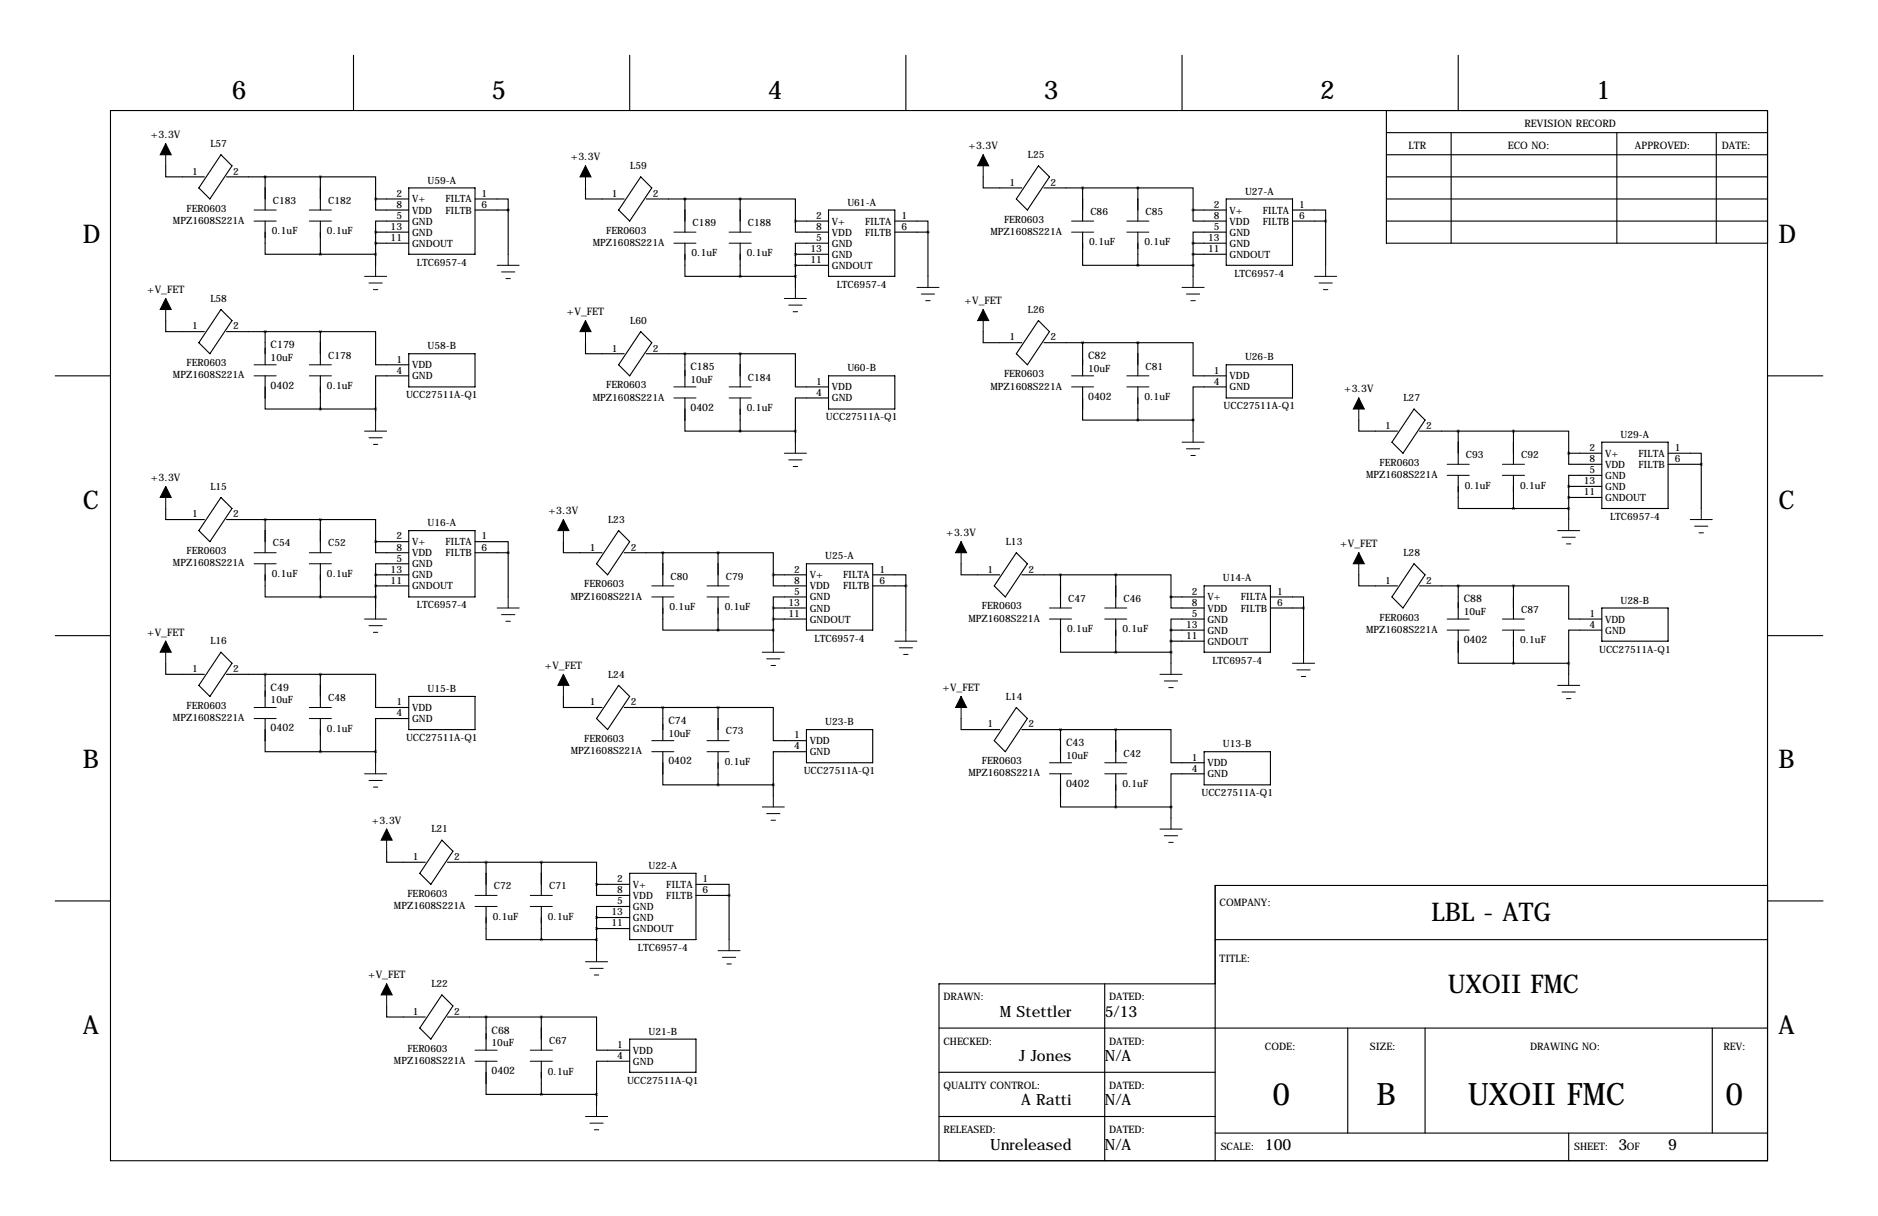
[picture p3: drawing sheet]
<svg xmlns="http://www.w3.org/2000/svg" width="432mm" height="279mm" viewBox="0 0 432 279" stroke-linecap="round" stroke-linejoin="round" font-family="sans-serif">
<g fill="none" stroke="#000" stroke-width=".25">
<path d="M81.3 12.7v12.7M144.8 12.7v12.7M208.3 12.7v12.7M271.8 12.7v12.7M335.3 12.7v12.7M25.4 25.4h381v241.3h-381zM38.1 38.1v2.5h8.9M50.8 35.6l2.5 2.5-5 7.6-2.6-2.5zM238.8 38.1l2.5 2.5-5.1 7.7-2.5-2.6zM318.8 30.5h87.6M318.8 35.6h87.6M318.8 25.4v30.5h87.6"/>
<path d="M333.7 30.5v25.4M371.8 30.5v25.4M394.6 30.5v25.4M52.1 40.6h21.6M61 50.8v7.6h12.7M61 40.6v7.7M73.7 40.6h12.7v5.1M73.7 40.6v7.7M73.7 50.8v7.6M73.7 58.4h12.7M86.4 45.7v2.6h7.6M86.4 45.7h7.6"/>
<path d="M86.4 55.9h7.6M86.4 53.3h7.6M86.4 53.3v7.7M94 50.8h-7.6v2.5M94 43.2h15.2v15.2h-15.2zM109.2 45.7h7.6v2.6M109.2 48.3h7.6M116.8 48.3v10.1M134.6 43.2v2.5h8.9M147.3 40.6l2.6 2.6-5.1 7.6-2.6-2.5zM148.6 45.7h21.6M157.5 55.9v7.6h12.7"/>
<path d="M157.5 45.7v7.6M170.2 45.7h12.7v5.1M170.2 45.7v7.6M170.2 55.9v7.6M182.9 50.8v2.5h7.6M182.9 50.8h7.6M182.9 58.4h7.6M182.9 58.4v7.6M190.5 55.9h-7.6v2.5M190.5 48.3h15.2v15.2h-15.2zM205.7 50.8h7.7v2.5M205.7 53.3h7.7"/>
<path d="M213.4 53.3v10.2M226.1 40.6v2.6h8.8M240 43.2h21.6M248.9 53.3v7.7h12.7M248.9 43.2v7.6M261.6 43.2h12.7v5.1M261.6 43.2v7.6M261.6 53.3v7.7M274.3 48.3v2.5h7.6M274.3 55.9h7.6M274.3 48.3h7.6M274.3 58.4h7.6"/>
<path d="M274.3 55.9v7.6M281.9 53.3h-7.6v2.6M281.9 45.7h15.3v15.3h-15.3zM297.2 48.3h7.6v2.5M297.2 50.8h7.6M304.8 50.8v10.2M318.8 45.7h87.6M318.8 50.8h87.6M318.8 40.6h87.6M38.1 73.7v2.5h8.9M50.8 71.1l2.5 2.6-5 7.6-2.6-2.6zM52.1 76.2h21.6"/>
<path d="M61 76.2v7.6M73.7 76.2h12.7v7.6h7.6M73.7 76.2v7.6M134.6 78.7v2.6h8.9M147.3 76.2l2.6 2.5-5.1 7.7-2.6-2.6zM170.2 63.5h12.7M182.9 61h7.6M226.1 76.2v2.5h8.8M238.8 73.7l2.5 2.5-5.1 7.6-2.5-2.5zM240 78.7h21.6M248.9 78.7v7.7M261.6 78.7h12.7v7.7h7.6"/>
<path d="M261.6 61h12.7M261.6 78.7v7.7M12.7 86.4h12.7M61 86.4v7.6h12.7M73.7 86.4v7.6M73.7 94h12.7M86.4 94v2.5M94 86.4h-7.6v7.6M94 81.3h15.2v7.6h-15.2zM148.6 81.3h21.6M157.5 91.4v7.7h12.7M157.5 81.3v7.6"/>
<path d="M170.2 81.3h12.7v7.6h7.6M170.2 99.1h12.7M170.2 81.3v7.6M170.2 91.4v7.7M182.9 99.1v2.5M190.5 91.4h-7.6v7.7M190.5 86.4h15.2v7.6h-15.2zM248.9 88.9v7.6h12.7M261.6 88.9v7.6M261.6 96.5h12.7M274.3 96.5v2.6M281.9 88.9h-7.6v7.6"/>
<path d="M281.9 83.8h15.3v7.6h-15.3zM312.4 96.5v2.6h8.9M325.1 94l2.6 2.5-5.1 7.6-2.6-2.5zM326.4 99.1h21.6M335.3 99.1v7.6M348 99.1h12.7v5M348 99.1v7.6M406.4 86.4h12.7M38.1 116.8v2.6h8.9M50.8 114.3l2.5 2.5-5 7.7-2.6-2.6zM52.1 119.4h21.6M61 119.4v7.6"/>
<path d="M73.7 119.4h12.7v5.1M73.7 119.4v7.6M335.3 109.2v7.6h12.7M348 116.8h12.7M348 109.2v7.6M360.7 104.1v2.6h7.6M360.7 111.8v7.6M360.7 104.1h7.6M360.7 111.8h7.6M360.7 114.3h7.6M368.3 109.2h-7.6v2.6M368.3 101.6h15.2v15.2h-15.2z"/>
<path d="M383.5 104.1h7.7v2.6M383.5 106.7h7.7M391.2 106.7v10.1M61 129.5v7.7h12.7M73.7 137.2h12.7M73.7 129.5v7.7M86.4 124.5v2.5h7.6M86.4 134.6h7.6M86.4 132.1h7.6M86.4 124.5h7.6M86.4 132.1v7.6M94 129.5h-7.6v2.6"/>
<path d="M94 121.9h15.2v15.3h-15.2zM109.2 124.5h7.6v2.5M109.2 127h7.6M116.8 127v10.2M129.5 124.5v2.5h8.9M142.2 121.9l2.6 2.6-5.1 7.6-2.5-2.6zM143.5 127h21.6M152.4 137.2v7.6h12.7M152.4 127v7.6M165.1 127h12.7v5.1M165.1 127v7.6M165.1 137.2v7.6"/>
<path d="M177.8 132.1v2.5h7.6M177.8 139.7h7.6M177.8 132.1h7.6M177.8 139.7v7.6M185.4 137.2h-7.6v2.5M185.4 129.5h15.3v15.3h-15.3zM200.7 132.1h7.6v2.5M200.7 134.6h7.6M208.3 134.6v10.2M221 129.5v2.6h8.9M233.7 127l2.5 2.5-5.1 7.7-2.5-2.6zM234.9 132.1h21.6"/>
<path d="M243.8 132.1v7.6M256.5 132.1h12.7v5.1M256.5 132.1v7.6M269.2 137.2v2.5h7.7M269.2 137.2h7.7M276.9 134.6h15.2v15.3h-15.2zM292.1 137.2h7.6v2.5M292.1 139.7h7.6M299.7 139.7v10.2M312.4 132.1v2.5h8.9M325.1 129.5l2.6 2.6-5.1 7.6-2.6-2.5zM326.4 134.6h21.6"/>
<path d="M335.3 134.6v7.6M348 134.6h12.7v7.6h7.6M348 134.6v7.6M368.3 139.7h15.2v7.6h-15.2zM12.7 146h12.7M38.1 152.4v2.5h8.9M50.8 149.9l2.5 2.5-5 7.6-2.6-2.5zM52.1 154.9h21.6M61 154.9v7.7M73.7 154.9h12.7v7.7h7.6M73.7 154.9v7.7M142.2 157.5l2.6 2.5-5.1 7.6-2.5-2.5z"/>
<path d="M165.1 144.8h12.7M177.8 142.2h7.6M243.8 142.2v7.7h12.7M256.5 149.9h12.7M256.5 142.2v7.7M269.2 144.8h7.7M269.2 147.3h7.7M269.2 144.8v7.6M276.9 142.2h-7.7v2.6M335.3 144.8v7.6h12.7M348 144.8v7.6M348 152.4h12.7"/>
<path d="M360.7 152.4v2.5M368.3 144.8h-7.6v7.6M406.4 146h12.7M61 165.1v7.6h12.7M73.7 172.7h12.7M73.7 165.1v7.6M86.4 172.7v2.6M94 165.1h-7.6v7.6M94 160h15.2v7.6h-15.2zM129.5 160v2.6h8.9M143.5 162.6h21.6M152.4 172.7v7.6h12.7"/>
<path d="M152.4 162.6v7.6M165.1 162.6h12.7v7.6h7.6M165.1 162.6v7.6M165.1 172.7v7.6M185.4 172.7h-7.6v7.6M185.4 167.6h15.3v7.7h-15.3zM221 165.1v2.5h8.9M233.7 162.6l2.5 2.5-5.1 7.6-2.5-2.5zM234.9 167.6h21.6M243.8 177.8v7.6h12.7M243.8 167.6v7.7M256.5 167.6h12.7v7.7h7.7"/>
<path d="M256.5 167.6v7.7M256.5 177.8v7.6M276.9 177.8h-7.7v7.6M276.9 172.7h15.2v7.6h-15.2zM88.9 195.6v2.5h8.9M101.6 193l2.5 2.6-5 7.6-2.6-2.5zM102.9 198.1h21.6M111.8 198.1v7.6M124.5 198.1h12.7v5.1M124.5 198.1v7.6M165.1 180.3h12.7M177.8 180.3v2.6"/>
<path d="M256.5 185.4h12.7M269.2 185.4v2.6M12.7 207h12.7M111.8 208.3v7.6h12.7M124.5 215.9h12.7M124.5 208.3v7.6M137.2 203.2v2.5h7.6M137.2 203.2h7.6M137.2 210.8h7.6M137.2 213.4h7.6M137.2 210.8v7.6M144.8 208.3h-7.6v2.5"/>
<path d="M144.8 200.7h15.2v15.2h-15.2zM160 203.2h7.6v2.5M160 205.7h7.6M167.6 205.7v10.2M279.4 215.9h127M406.4 203.5h-127v63.2M406.5 207h12.7M88.9 231.1v2.6h8.9M101.6 228.6l2.5 2.5-5 7.7-2.6-2.6zM102.9 233.7h21.6M111.8 233.7v7.6M124.5 233.7h12.7v7.6h7.6"/>
<path d="M124.5 233.7v7.6M144.8 238.8h15.2v7.6h-15.2zM215.9 236.2h190.5M254 226.1v40.6M279.4 226.1h-63.5v40.6M309.9 236.2v24.1M327.7 236.2v24.1M393.7 236.2v24.1M111.8 243.8v7.7h12.7M124.5 243.8v7.7M124.5 251.5h12.7M137.2 251.5v2.5"/>
<path d="M144.8 243.8h-7.6v7.7M215.9 246.4h63.5M215.9 256.5h63.5M279.4 260.3h127M360.7 260.3v6.4"/>
</g>
<g fill="none" stroke="#000" stroke-width=".23">
<path d="M38.1 33v5.1M134.6 38.1v5.1M226.1 35.6v5M58.4 50.8h5.1M58.4 48.3h5.1M71.1 50.8h5.1M71.1 48.3h5.1M116.8 58.4v2.6M154.9 53.3h5.1M154.9 55.9h5.1M167.6 53.3h5.1M167.6 55.9h5.1"/>
<path d="M246.4 53.3h5.1M246.4 50.8h5.1M259.1 53.3h5.1M259.1 50.8h5.1M38.1 68.6v5.1M83.8 63.5h5.1M84.8 65h3.1M85.9 66.5h1M86.4 61v2.5M114.3 61h5.1M115.3 62.5h3.1M116.3 64h1"/>
<path d="M134.6 73.7v5M180.3 68.6h5.1M181.4 70.1h3M182.4 71.6h1M182.9 66v2.6M210.8 66h5.1M211.8 67.6h3.1M212.9 69.1h1M213.4 63.5v2.5M226.1 71.1v5.1M271.8 66h5.1M272.8 67.6h3"/>
<path d="M273.8 69.1h1M274.3 63.5v2.5M302.3 63.5h5M303.3 65h3M304.3 66.5h1M304.8 61v2.5M58.4 86.4h5.1M58.4 83.8h5.1M71.1 86.4h5.1M71.1 83.8h5.1M83.8 99.1h5.1M86.4 96.5v2.6"/>
<path d="M154.9 88.9h5.1M154.9 91.4h5.1M167.6 88.9h5.1M167.6 91.4h5.1M246.4 88.9h5.1M246.4 86.4h5.1M259.1 88.9h5.1M259.1 86.4h5.1M274.3 99.1v2.5M312.4 91.4v5.1M38.1 111.8v5M84.8 100.6h3.1"/>
<path d="M85.9 102.1h1M129.5 119.4v5.1M180.3 104.1h5.1M181.4 105.7h3M182.4 107.2h1M182.9 101.6v2.5M271.8 101.6h5.1M272.8 103.1h3M273.8 104.6h1M332.7 109.2h5.1M332.7 106.7h5.1M345.4 109.2h5.1"/>
<path d="M345.4 106.7h5.1M360.7 119.4v2.5M388.6 119.4h5.1M391.2 116.8v2.6M58.4 129.5h5.1M58.4 127h5.1M71.1 129.5h5.1M71.1 127h5.1M86.4 139.7v2.5M114.3 139.7h5.1M116.8 137.2v2.5M149.9 137.2h5"/>
<path d="M149.9 134.6h5M162.6 137.2h5M162.6 134.6h5M221 124.5v5M241.3 139.7h5.1M254 139.7h5.1M312.4 127v5.1M358.1 121.9h5.1M359.2 123.4h3M360.2 125h1M389.6 120.9h3.1M390.7 122.4h1"/>
<path d="M38.1 147.3v5.1M83.8 142.2h5.1M84.8 143.8h3.1M85.9 145.3h1M115.3 141.2h3.1M116.3 142.7h1M129.5 154.9v5.1M175.3 149.9h5M176.3 151.4h3M177.3 152.9h1M177.8 147.3v2.6M205.7 147.3h5.1"/>
<path d="M206.8 148.8h3M207.8 150.4h1M208.3 144.8v2.5M241.3 142.2h5.1M254 142.2h5.1M266.7 154.9h5.1M267.7 156.5h3.1M268.7 158h1M269.2 152.4v2.5M297.2 152.4h5.1M298.2 153.9h3M299.2 155.4h1"/>
<path d="M299.7 149.9v2.5M332.7 142.2h5.1M332.7 144.8h5.1M345.4 142.2h5.1M345.4 144.8h5.1M358.1 157.5h5.1M359.2 159h3M360.7 154.9v2.6M58.4 165.1h5.1M58.4 162.6h5.1M71.1 165.1h5.1M71.1 162.6h5.1"/>
<path d="M83.8 177.8h5.1M84.8 179.3h3.1M86.4 175.3v2.5M149.9 172.7h5M149.9 170.2h5M162.6 172.7h5M162.6 170.2h5M221 160v5.1M241.3 177.8h5.1M241.3 175.3h5.1M254 177.8h5.1M254 175.3h5.1"/>
<path d="M360.2 160.5h1M85.9 180.8h1M88.9 190.5v5.1M175.3 185.4h5M176.3 186.9h3M177.3 188.5h1M177.8 182.9v2.5M266.7 190.5h5.1M267.7 192h3.1M268.7 193.5h1M269.2 188v2.5M109.2 208.3h5.1"/>
<path d="M109.2 205.7h5.1M121.9 208.3h5.1M121.9 205.7h5.1M137.2 218.4v2.6M165.1 218.4h5.1M166.1 220h3.1M167.6 215.9v2.5M88.9 226.1v5M134.6 221h5.1M135.6 222.5h3.1M136.7 224h1M167.1 221.5h1"/>
<path d="M109.2 243.8h5.1M109.2 241.3h5.1M121.9 243.8h5.1M121.9 241.3h5.1M134.6 256.5h5.1M135.6 258.1h3.1M136.7 259.6h1M137.2 254v2.5"/>
</g>
<g fill="#000" stroke="#000" stroke-width=".23">
<path d="M38.1 33l1.3 2.6h-2.6zM134.6 38.1l1.3 2.5h-2.6zM226.1 35.6l1.2 2.5h-2.5zM38.1 68.6l1.3 2.5h-2.6zM134.6 73.7l1.3 2.5h-2.6zM226.1 71.1l1.2 2.6h-2.5zM312.4 91.4l1.3 2.6h-2.6zM38.1 111.8l1.3 2.5h-2.6zM129.5 119.4l1.3 2.5h-2.5zM221 124.5l1.2 2.5h-2.5zM312.4 127l1.3 2.5h-2.6zM38.1 147.3l1.3 2.6h-2.6z"/>
<path d="M129.5 154.9l1.3 2.6h-2.5zM221 160l1.2 2.6h-2.5zM88.9 190.5l1.3 2.5h-2.6zM88.9 226.1l1.3 2.5h-2.6z"/>
</g>
<path d="M269.2 137.2a.05 .05 0 0 0 .1 0 .05 .05 0 0 0-.1 0zM269.2 144.8a.05 .05 0 0 0 .1 0 .05 .05 0 0 0-.1 0zM269.2 147.3a.05 .05 0 0 0 .1 0 .05 .05 0 0 0-.1 0zM269.2 185.4a.05 .05 0 0 0 .1 0 .05 .05 0 0 0-.1 0zM256.5 167.6a.05 .05 0 0 0 .1 0 .05 .05 0 0 0-.1 0zM256.5 185.4a.05 .05 0 0 0 .1 0 .05 .05 0 0 0-.1 0zM256.5 132.1a.05 .05 0 0 0 .1 0 .05 .05 0 0 0-.1 0zM269.2 149.9a.05 .05 0 0 0 .1 0 .05 .05 0 0 0-.1 0zM256.5 149.9a.05 .05 0 0 0 .1 0 .05 .05 0 0 0-.1 0zM243.8 132.1a.05 .05 0 0 0 .1 0 .05 .05 0 0 0-.1 0zM243.8 167.6a.05 .05 0 0 0 .1 0 .05 .05 0 0 0-.1 0zM86.3 124.5a.05 .05 0 0 0 .1 0 .05 .05 0 0 0-.1 0zM86.3 132.1a.05 .05 0 0 0 .1 0 .05 .05 0 0 0-.1 0zM86.3 134.6a.05 .05 0 0 0 .1 0 .05 .05 0 0 0-.1 0zM86.3 172.7a.05 .05 0 0 0 .1 0 .05 .05 0 0 0-.1 0zM73.6 154.9a.05 .05 0 0 0 .1 0 .05 .05 0 0 0-.1 0zM73.6 172.7a.05 .05 0 0 0 .1 0 .05 .05 0 0 0-.1 0zM116.8 127a.05 .05 0 0 0 .1 0 .05 .05 0 0 0-.1 0zM73.6 119.4a.05 .05 0 0 0 .1 0 .05 .05 0 0 0-.1 0zM86.3 137.2a.05 .05 0 0 0 .1 0 .05 .05 0 0 0-.1 0zM73.6 137.2a.05 .05 0 0 0 .1 0 .05 .05 0 0 0-.1 0zM60.9 119.4a.05 .05 0 0 0 .1 0 .05 .05 0 0 0-.1 0zM60.9 154.9a.05 .05 0 0 0 .1 0 .05 .05 0 0 0-.1 0zM137.1 203.2a.05 .05 0 0 0 .1 0 .05 .05 0 0 0-.1 0zM137.1 210.8a.05 .05 0 0 0 .1 0 .05 .05 0 0 0-.1 0zM137.1 213.4a.05 .05 0 0 0 .1 0 .05 .05 0 0 0-.1 0zM137.1 251.5a.05 .05 0 0 0 .1 0 .05 .05 0 0 0-.1 0zM124.4 233.7a.05 .05 0 0 0 .1 0 .05 .05 0 0 0-.1 0zM124.4 251.5a.05 .05 0 0 0 .1 0 .05 .05 0 0 0-.1 0zM167.6 205.7a.05 .05 0 0 0 .1 0 .05 .05 0 0 0-.1 0zM124.4 198.1a.05 .05 0 0 0 .1 0 .05 .05 0 0 0-.1 0zM137.1 215.9a.05 .05 0 0 0 .1 0 .05 .05 0 0 0-.1 0zM124.4 215.9a.05 .05 0 0 0 .1 0 .05 .05 0 0 0-.1 0zM111.7 198.1a.05 .05 0 0 0 .1 0 .05 .05 0 0 0-.1 0zM111.7 233.7a.05 .05 0 0 0 .1 0 .05 .05 0 0 0-.1 0zM391.1 106.7a.05 .05 0 0 0 .1 0 .05 .05 0 0 0-.1 0zM86.3 45.7a.05 .05 0 0 0 .1 0 .05 .05 0 0 0-.1 0zM86.3 53.3a.05 .05 0 0 0 .1 0 .05 .05 0 0 0-.1 0zM86.3 55.9a.05 .05 0 0 0 .1 0 .05 .05 0 0 0-.1 0zM86.3 94a.05 .05 0 0 0 .1 0 .05 .05 0 0 0-.1 0zM73.6 76.2a.05 .05 0 0 0 .1 0 .05 .05 0 0 0-.1 0zM73.6 94a.05 .05 0 0 0 .1 0 .05 .05 0 0 0-.1 0zM116.8 48.3a.05 .05 0 0 0 .1 0 .05 .05 0 0 0-.1 0zM73.6 40.6a.05 .05 0 0 0 .1 0 .05 .05 0 0 0-.1 0zM86.3 58.4a.05 .05 0 0 0 .1 0 .05 .05 0 0 0-.1 0zM73.6 58.4a.05 .05 0 0 0 .1 0 .05 .05 0 0 0-.1 0zM60.9 40.6a.05 .05 0 0 0 .1 0 .05 .05 0 0 0-.1 0zM60.9 76.2a.05 .05 0 0 0 .1 0 .05 .05 0 0 0-.1 0zM213.3 53.3a.05 .05 0 0 0 .1 0 .05 .05 0 0 0-.1 0z" fill="#000" stroke="#000" stroke-width=".63"/>
<g font-size="7.1">
<text x="292.6" y="254">0</text>
<text x="316.5" y="254">B</text>
<text x="337.5" y="254">UXOII FMC</text>
<text x="396.7" y="254">0</text>
</g>
<g font-size="5.9">
<text x="53.3" y="22.9">6</text>
<text x="113" y="22.9">5</text>
<text x="176.5" y="22.9">4</text>
<text x="240" y="22.9">3</text>
<text x="303.5" y="22.9">2</text>
<text x="367" y="22.9">1</text>
<text x="19" y="55.9">D</text>
<text x="408.9" y="55.9">D</text>
<text x="19" y="116.8">C</text>
<text x="408.9" y="116.8">C</text>
<text x="19" y="176.5">B</text>
<text x="408.9" y="176.5">B</text>
<text x="329.1" y="211.6">LBL - ATG</text>
<text x="332.9" y="228.1">UXOII FMC</text>
<text x="19" y="237.5">A</text>
<text x="408.9" y="237.5">A</text>
</g>
<g font-size="3.6">
<text x="229.9" y="233.7">M Stettler</text>
<text x="254" y="233.7">5/13</text>
<text x="234.4" y="243.8">J Jones</text>
<text x="254" y="243.8">N/A</text>
<text x="234.8" y="254">A Ratti</text>
<text x="254" y="254">N/A</text>
<text x="227.6" y="264.1">Unreleased</text>
<text x="254" y="264.1">N/A</text>
<text x="290.8" y="264.1">100</text>
<text x="372.1" y="264.1">3</text>
<text x="383.5" y="264.1">9</text>
</g>
<g font-size="2.4">
<text x="350.5" y="29.2">REVISION RECORD</text>
<text x="34.7" y="31.8">+3.3V</text>
<text x="222.7" y="34.3">+3.3V</text>
<text x="323.8" y="34.3">LTR</text>
<text x="346.7" y="34.3">ECO NO:</text>
<text x="375.9" y="34.3">APPROVED:</text>
<text x="395.9" y="34.3">DATE:</text>
<text x="131.2" y="36.8">+3.3V</text>
<text x="33.8" y="67.3">+V_FET</text>
<text x="221.8" y="69.8">+V_FET</text>
<text x="130.3" y="72.4">+V_FET</text>
<text x="62.2" y="80">C179</text>
<text x="250.2" y="82.5">C82</text>
<text x="62.2" y="89.3">0402</text>
<text x="158.7" y="85.1">C185</text>
<text x="158.7" y="94.4">0402</text>
<text x="250.2" y="91.8">0402</text>
<text x="309" y="90.2">+3.3V</text>
<text x="34.7" y="110.5">+3.3V</text>
<text x="126.1" y="118.1">+3.3V</text>
<text x="217.6" y="123.2">+3.3V</text>
<text x="308.1" y="125.7">+V_FET</text>
<text x="336.5" y="138.4">C88</text>
<text x="33.8" y="146">+V_FET</text>
<text x="336.5" y="147.7">0402</text>
<text x="125.3" y="153.7">+V_FET</text>
<text x="62.2" y="158.8">C49</text>
<text x="216.7" y="158.8">+V_FET</text>
<text x="153.7" y="166.4">C74</text>
<text x="62.2" y="168">0402</text>
<text x="245.1" y="171.4">C43</text>
<text x="153.7" y="175.7">0402</text>
<text x="245.1" y="180.7">0402</text>
<text x="85.5" y="189.2">+3.3V</text>
<text x="280.4" y="208.3">COMPANY:</text>
<text x="280.4" y="221">TITLE:</text>
<text x="84.6" y="224.8">+V_FET</text>
<text x="216.9" y="229.9">DRAWN:</text>
<text x="255" y="229.9">DATED:</text>
<text x="113" y="237.5">C68</text>
<text x="216.9" y="240">CHECKED:</text>
<text x="255" y="240">DATED:</text>
<text x="290.8" y="241.3">CODE:</text>
<text x="315" y="241.3">SIZE:</text>
<text x="351.8" y="241.3">DRAWING NO:</text>
<text x="396.2" y="241.3">REV:</text>
<text x="113" y="246.8">0402</text>
<text x="216.9" y="250.2">QUALITY CONTROL:</text>
<text x="255" y="250.2">DATED:</text>
<text x="216.9" y="260.3">RELEASED:</text>
<text x="255" y="260.3">DATED:</text>
<text x="280.7" y="264.2">SCALE:</text>
<text x="361.9" y="264.2">SHEET:</text>
<text x="374" y="264.2">OF</text>
</g>
<g font-size="2.3">
<text x="48.4" y="33.8">L57</text>
<text x="44.1" y="40.1">1</text>
<text x="53.6" y="40.1">2</text>
<text x="144.9" y="38.9">L59</text>
<text x="236.3" y="36.3">L25</text>
<text x="62.7" y="46.8">C183</text>
<text x="75.4" y="46.8">C182</text>
<text x="91.1" y="45.2">2</text>
<text x="91.1" y="47.8">8</text>
<text x="94.7" y="46.5">V+</text>
<text x="98.3" y="42.2">U59-A</text>
<text x="102.4" y="46.5">FILTA</text>
<text x="110.7" y="45.2">1</text>
<text x="110.7" y="47.8">6</text>
<text x="140.7" y="45.2">1</text>
<text x="150.1" y="45.2">2</text>
<text x="194.8" y="47.2">U61-A</text>
<text x="232.1" y="42.7">1</text>
<text x="241.6" y="42.7">2</text>
<text x="279.1" y="47.8">2</text>
<text x="286.3" y="44.7">U27-A</text>
<text x="298.7" y="47.8">1</text>
<text x="39.8" y="51.4">MPZ1608S221A</text>
<text x="42.9" y="48.6">FER0603</text>
<text x="62.5" y="53.8">0.1uF</text>
<text x="75.2" y="53.8">0.1uF</text>
<text x="89.8" y="52.8">13</text>
<text x="91.1" y="50.3">5</text>
<text x="94.7" y="49.1">VDD</text>
<text x="94.7" y="51.6">GND</text>
<text x="102.4" y="49.1">FILTB</text>
<text x="139.4" y="53.7">FER0603</text>
<text x="159.3" y="51.9">C189</text>
<text x="172" y="51.9">C188</text>
<text x="187.7" y="50.3">2</text>
<text x="187.7" y="52.8">8</text>
<text x="191.3" y="51.6">V+</text>
<text x="198.9" y="51.6">FILTA</text>
<text x="207.3" y="50.3">1</text>
<text x="207.3" y="52.8">6</text>
<text x="227.7" y="53.9">MPZ1608S221A</text>
<text x="230.8" y="51.1">FER0603</text>
<text x="250.7" y="49.4">C86</text>
<text x="263.4" y="49.4">C85</text>
<text x="279.1" y="50.3">8</text>
<text x="279.1" y="52.8">5</text>
<text x="282.7" y="49.1">V+</text>
<text x="282.7" y="51.6">VDD</text>
<text x="290.4" y="49.1">FILTA</text>
<text x="290.4" y="51.6">FILTB</text>
<text x="298.7" y="50.3">6</text>
<text x="89.8" y="55.4">11</text>
<text x="94.7" y="54.1">GND</text>
<text x="94.7" y="56.7">GNDOUT</text>
<text x="136.3" y="56.5">MPZ1608S221A</text>
<text x="159" y="58.9">0.1uF</text>
<text x="171.7" y="58.9">0.1uF</text>
<text x="186.3" y="57.9">13</text>
<text x="187.7" y="55.4">5</text>
<text x="191.3" y="54.1">VDD</text>
<text x="191.3" y="56.7">GND</text>
<text x="191.3" y="59.2">GND</text>
<text x="198.9" y="54.1">FILTB</text>
<text x="250.4" y="56.4">0.1uF</text>
<text x="263.1" y="56.4">0.1uF</text>
<text x="277.8" y="55.4">13</text>
<text x="277.8" y="57.9">11</text>
<text x="282.7" y="54.1">GND</text>
<text x="282.7" y="56.7">GND</text>
<text x="282.7" y="59.2">GNDOUT</text>
<text x="95.9" y="61">LTC6957-4</text>
<text x="186.3" y="60.5">11</text>
<text x="191.3" y="61.8">GNDOUT</text>
<text x="283.8" y="63.6">LTC6957-4</text>
<text x="48.4" y="69.3">L58</text>
<text x="192.4" y="66.1">LTC6957-4</text>
<text x="236.3" y="71.9">L26</text>
<text x="44.1" y="75.7">1</text>
<text x="53.6" y="75.7">2</text>
<text x="144.9" y="74.4">L60</text>
<text x="62.2" y="82.9">10uF</text>
<text x="75.4" y="82.4">C178</text>
<text x="91.1" y="83.3">1</text>
<text x="98.3" y="80.3">U58-B</text>
<text x="140.7" y="80.8">1</text>
<text x="150.1" y="80.8">2</text>
<text x="232.1" y="78.2">1</text>
<text x="241.6" y="78.2">2</text>
<text x="286.3" y="82.8">U26-B</text>
<text x="39.8" y="87">MPZ1608S221A</text>
<text x="42.9" y="84.2">FER0603</text>
<text x="75.2" y="89.4">0.1uF</text>
<text x="91.1" y="85.9">4</text>
<text x="94.7" y="84.6">VDD</text>
<text x="94.7" y="87.2">GND</text>
<text x="139.4" y="89.2">FER0603</text>
<text x="158.7" y="88">10uF</text>
<text x="172" y="87.5">C184</text>
<text x="187.7" y="88.4">1</text>
<text x="191.3" y="89.7">VDD</text>
<text x="194.8" y="85.3">U60-B</text>
<text x="227.7" y="89.5">MPZ1608S221A</text>
<text x="230.8" y="86.7">FER0603</text>
<text x="250.2" y="85.4">10uF</text>
<text x="263.4" y="84.9">C81</text>
<text x="279.1" y="85.9">1</text>
<text x="279.1" y="88.4">4</text>
<text x="282.7" y="87.2">VDD</text>
<text x="282.7" y="89.7">GND</text>
<text x="93.4" y="91.5">UCC27511A-Q1</text>
<text x="136.3" y="92">MPZ1608S221A</text>
<text x="171.7" y="94.5">0.1uF</text>
<text x="187.7" y="90.9">4</text>
<text x="191.3" y="92.2">GND</text>
<text x="263.1" y="91.9">0.1uF</text>
<text x="281.3" y="94.1">UCC27511A-Q1</text>
<text x="322.7" y="92.2">L27</text>
<text x="189.9" y="96.6">UCC27511A-Q1</text>
<text x="318.5" y="98.6">1</text>
<text x="327.9" y="98.6">2</text>
<text x="372.6" y="100.6">U29-A</text>
<text x="317.2" y="107">FER0603</text>
<text x="337.1" y="105.2">C93</text>
<text x="349.8" y="105.2">C92</text>
<text x="365.5" y="103.6">2</text>
<text x="365.5" y="106.2">8</text>
<text x="369.1" y="104.9">V+</text>
<text x="369.1" y="107.5">VDD</text>
<text x="376.7" y="104.9">FILTA</text>
<text x="376.7" y="107.5">FILTB</text>
<text x="385.1" y="103.6">1</text>
<text x="385.1" y="106.2">6</text>
<text x="48.4" y="112.5">L15</text>
<text x="314.1" y="109.8">MPZ1608S221A</text>
<text x="336.8" y="112.3">0.1uF</text>
<text x="349.5" y="112.3">0.1uF</text>
<text x="364.1" y="111.3">13</text>
<text x="364.1" y="113.8">11</text>
<text x="365.5" y="108.7">5</text>
<text x="369.1" y="110">GND</text>
<text x="369.1" y="112.6">GND</text>
<text x="44.1" y="118.9">1</text>
<text x="53.6" y="118.9">2</text>
<text x="369.1" y="115.1">GNDOUT</text>
<text x="370.2" y="119.5">LTC6957-4</text>
<text x="62.7" y="125.6">C54</text>
<text x="75.4" y="125.6">C52</text>
<text x="91.1" y="124">2</text>
<text x="94.7" y="125.3">V+</text>
<text x="98.3" y="120.9">U16-A</text>
<text x="102.4" y="125.3">FILTA</text>
<text x="110.7" y="124">1</text>
<text x="139.8" y="120.1">L23</text>
<text x="231.3" y="125.2">L13</text>
<text x="39.8" y="130.1">MPZ1608S221A</text>
<text x="42.9" y="127.3">FER0603</text>
<text x="89.8" y="131.6">13</text>
<text x="91.1" y="126.5">8</text>
<text x="91.1" y="129">5</text>
<text x="94.7" y="127.8">VDD</text>
<text x="94.7" y="130.3">GND</text>
<text x="102.4" y="127.8">FILTB</text>
<text x="110.7" y="126.5">6</text>
<text x="135.6" y="126.5">1</text>
<text x="145" y="126.5">2</text>
<text x="182.6" y="131.6">2</text>
<text x="189.7" y="128.5">U25-A</text>
<text x="202.2" y="131.6">1</text>
<text x="227" y="131.6">1</text>
<text x="236.5" y="131.6">2</text>
<text x="322.7" y="127.8">L28</text>
<text x="62.5" y="132.6">0.1uF</text>
<text x="75.2" y="132.6">0.1uF</text>
<text x="89.8" y="134.1">11</text>
<text x="94.7" y="132.9">GND</text>
<text x="94.7" y="135.4">GNDOUT</text>
<text x="131.2" y="137.8">MPZ1608S221A</text>
<text x="134.3" y="135">FER0603</text>
<text x="154.2" y="133.2">C80</text>
<text x="166.9" y="133.2">C79</text>
<text x="182.6" y="134.1">8</text>
<text x="182.6" y="136.7">5</text>
<text x="186.2" y="132.9">V+</text>
<text x="186.2" y="135.4">VDD</text>
<text x="186.2" y="138">GND</text>
<text x="193.8" y="132.9">FILTA</text>
<text x="193.8" y="135.4">FILTB</text>
<text x="202.2" y="134.1">6</text>
<text x="274" y="136.7">2</text>
<text x="277.6" y="138">V+</text>
<text x="281.2" y="133.6">U14-A</text>
<text x="285.3" y="138">FILTA</text>
<text x="293.6" y="136.7">1</text>
<text x="318.5" y="134.1">1</text>
<text x="327.9" y="134.1">2</text>
<text x="95.9" y="139.8">LTC6957-4</text>
<text x="153.9" y="140.2">0.1uF</text>
<text x="166.6" y="140.2">0.1uF</text>
<text x="181.3" y="139.2">13</text>
<text x="181.3" y="141.7">11</text>
<text x="186.2" y="140.5">GND</text>
<text x="186.2" y="143">GNDOUT</text>
<text x="222.7" y="142.8">MPZ1608S221A</text>
<text x="225.8" y="140">FER0603</text>
<text x="245.6" y="138.3">C47</text>
<text x="258.3" y="138.3">C46</text>
<text x="274" y="139.2">8</text>
<text x="274" y="141.7">5</text>
<text x="277.6" y="140.5">VDD</text>
<text x="277.6" y="143">GND</text>
<text x="285.3" y="140.5">FILTB</text>
<text x="293.6" y="139.2">6</text>
<text x="317.2" y="142.6">FER0603</text>
<text x="336.5" y="141.3">10uF</text>
<text x="349.8" y="140.8">C87</text>
<text x="365.5" y="141.7">1</text>
<text x="369.1" y="143">VDD</text>
<text x="372.6" y="138.7">U28-B</text>
<text x="48.4" y="148.1">L16</text>
<text x="187.3" y="147.4">LTC6957-4</text>
<text x="245.4" y="145.3">0.1uF</text>
<text x="258.1" y="145.3">0.1uF</text>
<text x="272.7" y="144.3">13</text>
<text x="272.7" y="146.8">11</text>
<text x="277.6" y="145.6">GND</text>
<text x="277.6" y="148.1">GNDOUT</text>
<text x="314.1" y="145.4">MPZ1608S221A</text>
<text x="349.5" y="147.8">0.1uF</text>
<text x="365.5" y="144.3">4</text>
<text x="367.7" y="149.9">UCC27511A-Q1</text>
<text x="369.1" y="145.6">GND</text>
<text x="44.1" y="154.4">1</text>
<text x="53.6" y="154.4">2</text>
<text x="139.8" y="155.7">L24</text>
<text x="278.7" y="152.5">LTC6957-4</text>
<text x="62.2" y="161.6">10uF</text>
<text x="75.4" y="161.1">C48</text>
<text x="98.3" y="159">U15-B</text>
<text x="231.3" y="160.8">L14</text>
<text x="39.8" y="165.7">MPZ1608S221A</text>
<text x="42.9" y="162.9">FER0603</text>
<text x="91.1" y="162.1">1</text>
<text x="91.1" y="164.6">4</text>
<text x="94.7" y="163.4">VDD</text>
<text x="94.7" y="165.9">GND</text>
<text x="135.6" y="162.1">1</text>
<text x="145" y="162.1">2</text>
<text x="189.7" y="166.6">U23-B</text>
<text x="227" y="167.1">1</text>
<text x="236.5" y="167.1">2</text>
<text x="75.2" y="168.1">0.1uF</text>
<text x="93.4" y="170.3">UCC27511A-Q1</text>
<text x="131.2" y="173.3">MPZ1608S221A</text>
<text x="134.3" y="170.5">FER0603</text>
<text x="153.7" y="169.3">10uF</text>
<text x="166.9" y="168.7">C73</text>
<text x="182.6" y="169.7">1</text>
<text x="182.6" y="172.2">4</text>
<text x="186.2" y="171">VDD</text>
<text x="186.2" y="173.5">GND</text>
<text x="258.3" y="173.8">C42</text>
<text x="281.2" y="171.7">U13-B</text>
<text x="166.6" y="175.8">0.1uF</text>
<text x="184.8" y="177.9">UCC27511A-Q1</text>
<text x="222.7" y="178.4">MPZ1608S221A</text>
<text x="225.8" y="175.6">FER0603</text>
<text x="245.1" y="174.3">10uF</text>
<text x="274" y="174.8">1</text>
<text x="274" y="177.3">4</text>
<text x="277.6" y="176.1">VDD</text>
<text x="277.6" y="178.6">GND</text>
<text x="258.1" y="180.8">0.1uF</text>
<text x="276.2" y="183">UCC27511A-Q1</text>
<text x="99.2" y="191.3">L21</text>
<text x="94.9" y="197.6">1</text>
<text x="104.4" y="197.6">2</text>
<text x="141.9" y="202.7">2</text>
<text x="149.1" y="199.6">U22-A</text>
<text x="161.5" y="202.7">1</text>
<text x="90.6" y="208.9">MPZ1608S221A</text>
<text x="93.7" y="206.1">FER0603</text>
<text x="113.5" y="204.3">C72</text>
<text x="126.2" y="204.3">C71</text>
<text x="141.9" y="205.2">8</text>
<text x="141.9" y="207.8">5</text>
<text x="145.5" y="204">V+</text>
<text x="145.5" y="206.5">VDD</text>
<text x="145.5" y="209.1">GND</text>
<text x="153.2" y="204">FILTA</text>
<text x="153.2" y="206.5">FILTB</text>
<text x="161.5" y="205.2">6</text>
<text x="113.3" y="211.3">0.1uF</text>
<text x="126" y="211.3">0.1uF</text>
<text x="140.6" y="210.3">13</text>
<text x="140.6" y="212.9">11</text>
<text x="145.5" y="211.6">GND</text>
<text x="145.5" y="214.2">GNDOUT</text>
<text x="146.7" y="218.5">LTC6957-4</text>
<text x="99.2" y="226.8">L22</text>
<text x="94.9" y="233.2">1</text>
<text x="104.4" y="233.2">2</text>
<text x="126.2" y="239.9">C67</text>
<text x="149.1" y="237.7">U21-B</text>
<text x="90.6" y="244.4">MPZ1608S221A</text>
<text x="93.7" y="241.6">FER0603</text>
<text x="113" y="240.4">10uF</text>
<text x="141.9" y="240.8">1</text>
<text x="141.9" y="243.3">4</text>
<text x="145.5" y="242.1">VDD</text>
<text x="145.5" y="244.6">GND</text>
<text x="126" y="246.9">0.1uF</text>
<text x="144.2" y="249">UCC27511A-Q1</text>
</g>
</svg>
